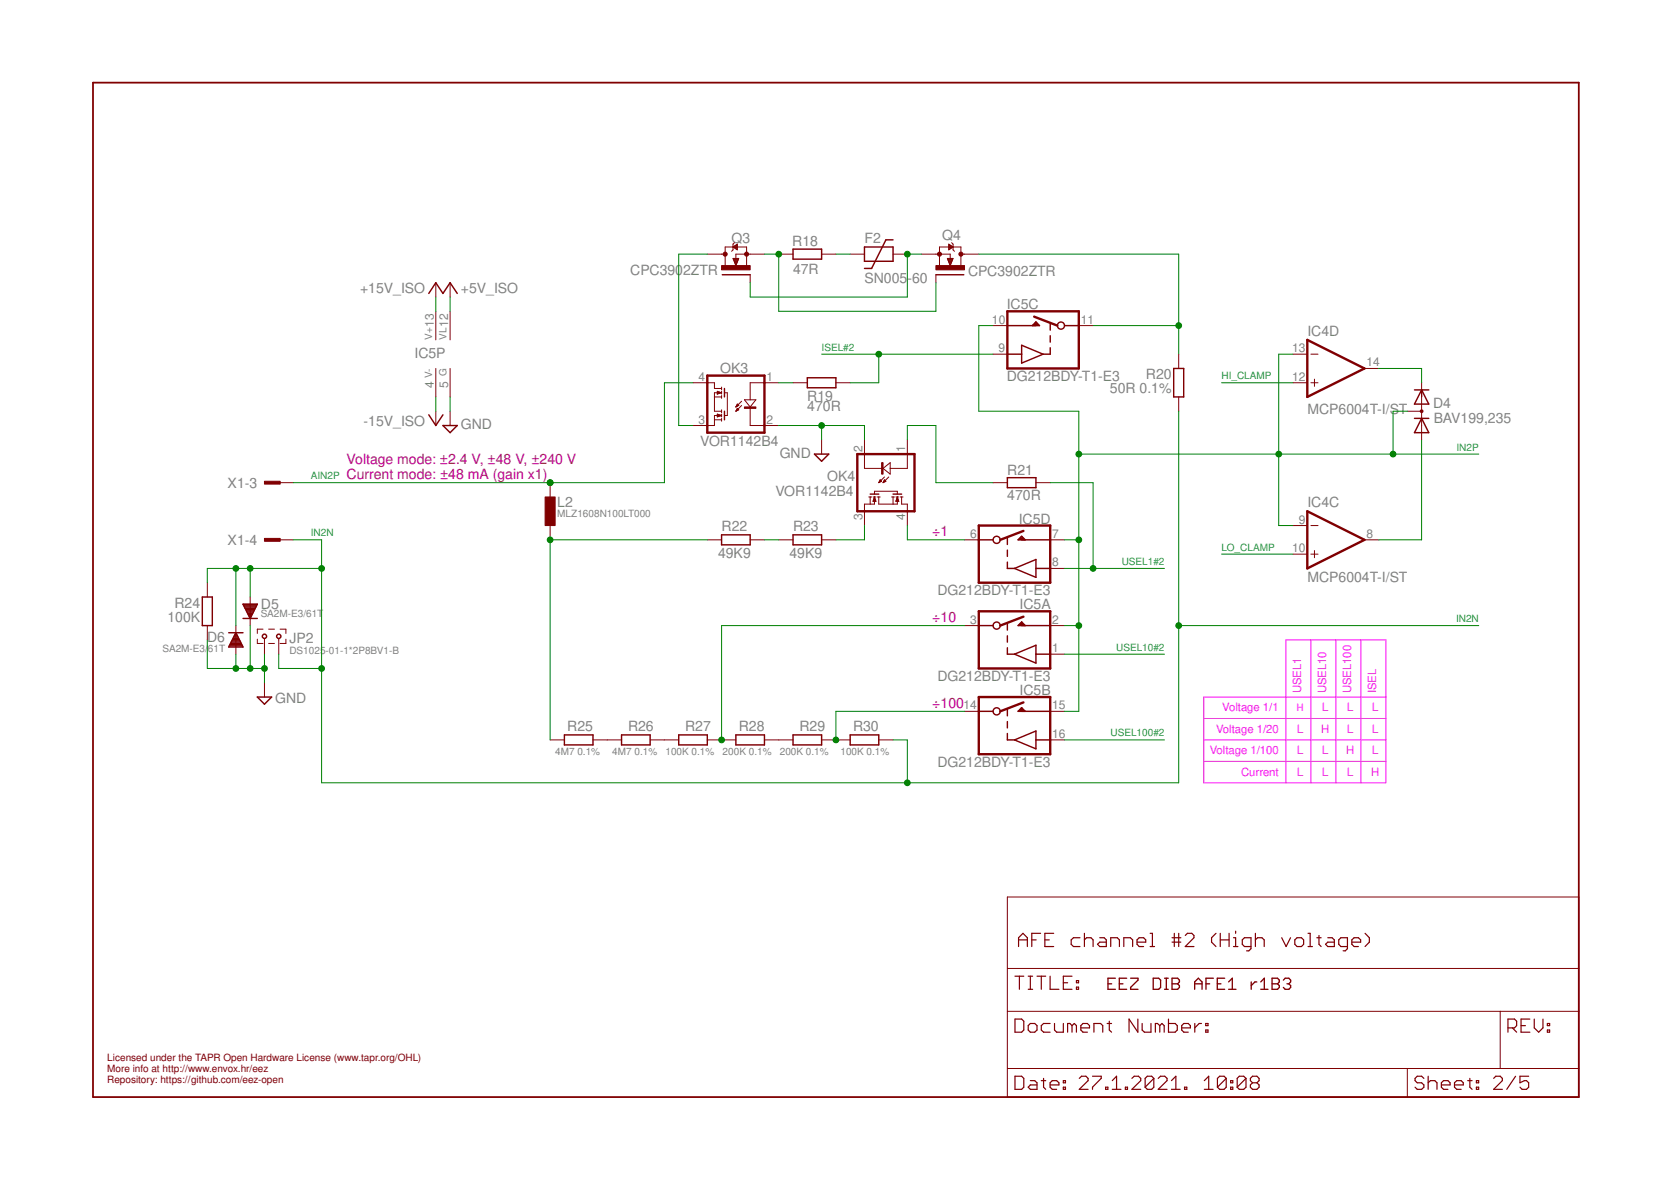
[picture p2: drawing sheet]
<svg xmlns="http://www.w3.org/2000/svg" width="297mm" height="210mm" viewBox="0 0 297 210" stroke-linecap="round" stroke-linejoin="round" font-family="sans-serif">
<g fill="none" stroke="#800000" stroke-width=".21">
<path d="M180.4 173.5h1.6M181.1 168.2v-1.5l.7-.8 .8 .8v1.5M181.1 167h1.5M181.2 173.5v2.3M182.8 173.5h.8M182.8 175.8h.8M183.2 173.5v2.3M183.4 167h.8M184.3 173.5h1.6M185 165.9h-1.6v2.3M185.1 173.5v2.3M185.7 167h.8"/>
<path d="M186.7 173.5v2.3h1.5M187.3 165.9h-1.6v2.3h1.6M189 174.7h.8M190.6 173.5h-1.6v2.3h1.6M191.3 175.5h.4v.3h-.4zM191.3 174.3h.4v.4h-.4zM192 166.7h-1.2l-.4 .3v.8l.4 .4h1.2M192.8 167l.3-.3h.8l.4 .3v1.2M192.8 165.9v2.3M195.5 166.7h.8l.4 .3v1.2h-1.2l-.4-.4 .4-.4h1.2M197.4 168.2v-1.5h1.2l.4 .3v1.2M199.8 168.2v-1.5h1.1l.4 .3v1.2"/>
<path d="M202.1 167.4h1.6v-.4l-.4-.3h-.8l-.4 .3v.8l.4 .4h.8M204.4 165.9h.5v2.3M204.4 168.2h.8M208.3 166.7h1.6M208.3 167.4h1.6M208.7 165.9v2.3M209.5 165.9v2.3M210.7 166.3l.4-.4h.8l.3 .4v.4l-1.5 1.5h1.5M216.2 165.9l-.8 .8v.7l.8 .8M216.9 167h1.6M216.9 165.9v2.3M218.5 165.9v2.3"/>
<path d="M219.3 168.2h.7M219.3 166.7h.3v1.5M219.6 165.5v.4M222.4 168.2h-1.2l-.4-.4v-.8l.4-.3h1.2v1.9l-.4 .4h-.4M223.2 167l.3-.3h.8l.4 .3v1.2M223.2 165.9v2.3M227.8 166.7l.8 1.5 .8-1.5M230.2 167l.4-.3h.8l.3 .3v.8l-.3 .4h-.8l-.4-.4zM232.5 165.9h.4v2.3M232.5 168.2h.8M234.1 166.7h.7M234.5 166.3v1.5l.3 .4"/>
<path d="M236 166.7h.8l.4 .3v1.2h-1.2l-.4-.4 .4-.4h1.2M239.5 168.2h-1.1l-.4-.4v-.8l.4-.3h1.1v1.9l-.4 .4h-.3M240.3 167.4h1.6v-.4l-.4-.3h-.8l-.4 .3v.8l.4 .4h.8M242.7 165.9l.7 .8v.7l-.7 .8M180.4 181.1h1.2l.4 .4v1.6l-.4 .4h-1.2zM180.4 191.3h1.2l.4 .4v1.5l-.4 .4h-1.2zM182.8 182.3l.4-.4h.7l.4 .4v.8l-.4 .4h-.7l-.4-.4zM183.2 192.1h.7l.4 .3v1.2h-1.1l-.4-.4 .4-.4h1.1M185.1 192.1h.8M185.5 191.7v1.5l.4 .4M186.7 192.8h1.5v-.4l-.4-.3h-.8l-.3 .3v.8l.3 .4h.8M186.7 181.9h-1.2l-.4 .4v.8l.4 .4h1.2"/>
<path d="M187.5 181.9v1.2l.3 .4h1.2v-1.6M189 193.2h.4v.4h-.4zM189 192.1h.4v.3h-.4zM190.6 182.3l-.4-.4h-.4v1.6M190.6 182.3l.4-.4 .3 .4v1.2M190.6 182.3v1.2M191.9 191.7l.4-.4h.7l.4 .4v.4l-1.5 1.5h1.5M192.1 182.7h1.6v-.4l-.4-.4h-.8l-.4 .4v.8l.4 .4h.8M194.2 191.3h1.5v.4l-1.5 1.5v.4M194.5 183.5v-1.6h1.1l.4 .4v1.2M196.5 193.2h.4v.4h-.4zM196.8 181.9h.8"/>
<path d="M197.2 181.5v1.6l.4 .4M197.7 193.6h1.6M197.7 192.1l.8-.8v2.3M200 193.2h.4v.4h-.4zM201.2 191.7l.4-.4h.8l.4 .4v.4l-1.6 1.5h1.6M202.3 181.1v2.4l-1.6-2.4v2.4M203 181.9v1.2l.4 .4h1.2v-1.6M205.1 191.7v1.5l-.4 .4h-.8l-.3-.4M205.1 191.7l-.4-.4h-.8l-.3 .4v1.5M205.1 191.7l-1.5 1.5M205.9 191.7l.4-.4h.8l.4 .4v.4l-1.6 1.5h1.6M206.2 182.3l-.4-.4h-.4v1.6"/>
<path d="M206.2 182.3v1.2M206.2 182.3l.3-.4 .4 .4v1.2M207.7 181.1v2.4h1.2l.4-.4v-.8l-.4-.4h-1.2M208.2 193.6h1.6M208.2 192.1l.8-.8v2.3M210.1 182.7h1.5v-.4l-.4-.4h-.8l-.3 .4v.8l.3 .4h.8M210.6 193.2h.4v.4h-.4zM212.4 181.9v1.6M213.6 181.9h-.4l-.8 .8M214.1 193.6h1.5M214.1 192.1l.8-.8v2.3M214.3 183.1h.4v.4h-.4z"/>
<path d="M214.3 181.9h.4v.4h-.4zM218 191.7v1.5l-.4 .4h-.8l-.4-.4M218 191.7l-.4-.4h-.8l-.4 .4v1.5M218 191.7l-1.6 1.5M218.8 193.2h.3v.4h-.3zM218.8 192.1h.3v.3h-.3zM221.5 191.7v1.5l-.4 .4h-.8l-.4-.4M221.5 191.7l-.4-.4h-.8l-.4 .4v1.5M221.5 191.7l-1.6 1.5M222.7 192.4l-.4 .4v.4l.4 .4h.7l.4-.4v-.4l-.4-.4M222.7 192.4l-.4-.3v-.4l.4-.4h.7l.4 .4v.4l-.4 .3M222.7 192.4h.7"/>
<path d="M253.1 191.7l-.4-.4h-.8l-.4 .4v.4l.4 .3h.8l.4 .4v.4l-.4 .4h-.8l-.4-.4M253.9 192.4l.4-.3h.8l.3 .3v1.2M253.9 191.3v2.3M256.2 192.8h1.6v-.4l-.4-.3h-.8l-.4 .3v.8l.4 .4h.8M258.6 192.8h1.5v-.4l-.4-.3h-.7l-.4 .3v.8l.4 .4h.7M260.9 192.1h.8M261.3 191.7v1.5l.4 .4M262.4 193.2h.4v.4h-.4zM262.4 192.1h.4v.3h-.4zM265.5 191.7l.4-.4h.8l.4 .4v.4l-1.6 1.5h1.6M268.1 182.7h1.1l.4-.4v-.8l-.4-.4h-1.1v2.4M268.8 182.7l.8 .8"/>
<path d="M269.4 191.3l-1.6 2.3M270.4 182.3h.8M271.7 191.3h-1.5v1.1l.8-.3h.4l.3 .3v.8l-.3 .4h-.8l-.4-.4M271.9 181.1h-1.5v2.4h1.5M272.7 181.1v1.6l.8 .8 .8-.8v-1.6M275.1 183.1h.4v.4h-.4zM275.1 181.9h.4v.4h-.4z"/>
</g>
<g fill="none" stroke="#800000" stroke-width=".25">
<path d="M76.2 52.2l1.3-2 1.2 2 1.3-2 1.3 2M128.4 48.8h4.9M141 44.3h5v1.8h-5zM153.7 43.9h5v2.5h-5zM158.7 42.6h-1.2l-2.6 5.1h-1.2M166.4 48.8h4.9M183.7 57.7h.9M183.9 57.4h.5M184.1 57.2h.1M184.1 57.2l.7 .7h-5.7M184.1 57.2l-.6 .7M186.7 57.6v1.1"/>
<path d="M186.7 59.7v1.1M189.2 57.9h2.6M76.2 73.7l1.3 1.9 1.2-1.9M78.7 75.6h2.6l-1.3 1.3zM128.8 69v1.5M128.8 73.1v1.5M143.5 67.1h5.1v1.8h-5.1zM179.1 62.9h2.5M181.6 61.4l3.8 1.5-3.8 1.6zM186.7 61.8v1.1h-1.3M208.6 65.5h1.8v5h-1.8zM251.4 69.3h2.6"/>
<path d="M251.4 74.4h2.6M252.7 69.3l1.3 2.5h-2.6zM252.7 74.4l1.3 2.5h-2.6zM128.3 95.1h5v1.7h-5zM141 95.1h5v1.7h-5zM144.8 80.7h2.5l-1.3 1.3zM154.7 87.8h1.5M158.7 87.8h1.6M174 95.9h2.5M179.1 84.9h5v1.8h-5zM179.1 95.6v1.2M179.1 97.8v1.1"/>
<path d="M179.1 99.9v1.1h1.2M181 95.9h1.2M181.3 95.7h.6M181.5 95.4h.2M182.2 95.9l-.6-.6-.6 .6h5.7M36 106.1h1.7v5.1h-1.7zM40.7 112.5h2.5M40.8 114.8h2.3M40.9 114.6h2.1M41 114.3h1.9M41.1 114.1h1.7M41.2 113.9h1.5"/>
<path d="M41.3 113.7h1.2M41.4 113.5h1M41.6 113.2h.7M41.7 113h.5M41.8 112.8h.3M41.9 112.6h.1M41.9 112.5l1.3 2.5h-2.5zM43.2 109.9h2.5M43.2 107.4h2.5l-1.2 2.5zM43.2 107.4h2.5M43.3 107.7h2.3M43.5 107.9h2"/>
<path d="M43.6 108.1h1.8M43.7 108.3h1.6M43.8 108.6h1.3M43.9 108.8h1.1M44 109h.9M44.1 109.2h.7M44.2 109.5h.5M44.3 109.7h.3M174 111.2h2.5M179.1 110.9v1.1M179.1 113v1.1M179.1 115.1v1.2h1.2"/>
<path d="M180.3 101l3.8-1.6v3.2zM180.3 116.3l3.8-1.6v3.2zM181.2 111h.9M181.4 110.8h.4M181.6 110.6l-.6 .6h5.7M181.6 110.6l.6 .6M181.6 110.6h.1M184.1 101h2.6M184.1 116.3h2.6M45.7 123.9h2.6l-1.3 1.3zM100.3 130.6h5.1v1.8h-5.1zM110.5 130.6h5.1v1.8h-5.1z"/>
<path d="M120.6 130.6h5.1v1.8h-5.1zM130.8 130.6h5.1v1.8h-5.1zM141 130.6h5v1.8h-5zM151.1 130.6h5.1v1.8h-5.1zM174 126.4h2.5M179.1 126.1v1.1M179.1 128.2v1.2M179.1 130.4v1.1h1.2M180.3 131.5l3.8-1.6v3.2zM181.1 126.3h1M181.3 126.1h.6M181.5 125.9h.2"/>
<path d="M182.2 126.4l-.6-.6-.6 .6h5.7M184.1 131.5h2.6"/>
<circle cx="188.6" cy="57.9" r=".64"/>
<circle cx="177.2" cy="95.9" r=".64"/>
<circle cx="47" cy="113.1" r=".38"/>
<circle cx="49.6" cy="113.1" r=".38"/>
<circle cx="177.2" cy="111.2" r=".64"/>
<circle cx="177.2" cy="126.4" r=".64"/>
</g>
<g fill="none" stroke="#800000" stroke-width=".18">
<path d="M77.5 50.2v2.6M77.5 55.3v5.1M80 50.2v2.6M80 55.3v5.1M125.7 45.2h3.2M128.9 47.2v-3.3h3.8v3.3M130.3 45.9h1l-.5 1.3zM130.3 43.9l.8-.5v1zM130.3 46h1M130.4 43.9h.7M130.4 46.1h.8M130.4 44h.7"/>
<path d="M130.5 46.3h.7M130.5 46.4h.6M130.5 46.5h.6M130.5 43.7h.6M130.6 43.1l-.3 .3v1l-.3 .3M130.6 46.6h.4M130.6 44.1h.5M130.6 46.8h.4M130.7 46.9h.2M130.7 47h.2M130.7 43.6h.4M130.8 47.1h.1"/>
<path d="M130.8 44.2h.3M130.9 43.5h.2M131 44.3h.1M133.3 48.8v1.4M135.9 45.2h-5.1v.9M138.4 45.2h2.6M146 45.2h2.6M151.1 45.2h2.6M158.7 45.2h2.6M163.8 45.2h5.1v.9M166.4 48.8v1.4M168.4 45.9h1l-.5 1.3z"/>
<path d="M168.4 46h1M168.5 46.1h.8M168.5 46.3h.8M168.6 46.4h.6M168.6 46.5h.6M168.7 43.4l.7 .5-.7 .5zM168.7 44.3h.1M168.7 44.2h.2M168.7 44.1h.4M168.7 44h.6M168.7 43.9h.7M168.7 43.7h.5"/>
<path d="M168.7 43.6h.3M168.7 43.5h.1M168.7 46.6h.4M168.7 46.8h.4M168.8 46.9h.2M168.8 47h.2M168.9 47.1h.1M169.2 43.1l.2 .3v1l.3 .3M170.8 45.2h3.2M170.8 47.2v-3.3h-3.8v3.3M176.5 57.9h2.6M191.8 57.9h2.5"/>
<path d="M77.5 65.5v5M77.5 73.1v2.5M80 65.5v5M80 73.1v2.5M123.2 68h3.8v1h1.3M127 70.5h1.3M127 74.6h1.3M127.5 69.6l.8 .2M127.5 69.6v.4M127.5 73.6l.8 .3-.8 .2zM127.5 70h.1M127.5 69.9h.4"/>
<path d="M127.5 69.8h.7M127.5 69.7h.4M127.5 69.6h.1M127.5 74h.3M127.5 73.9h.7M127.5 73.8h.5M127.5 73.7h.1M128.3 69.8h-1.3v3.3h1.3M128.3 68.8v.5M128.3 69.6v.4M128.3 70.3v.5M128.3 72.8v.5"/>
<path d="M128.3 73.6v.5M128.3 74.4v.5M128.3 73.9h-1.3v1.7h-3.8M128.3 69.8l-.8 .2M128.8 69.8h.5v4.1h-.5M130.8 72.3h.1M130.8 73h.1M130.9 72.2h.2M130.9 72.9h.2M130.9 72.1h.4M131 72.8h.3M131 72h.2"/>
<path d="M131 72.7h.2M131.1 72.6l.2 .2-.5 .3zM131.1 71.8h.1M131.3 72.1l-.2-.3-.3 .5M131.3 72.1l-.5 .2M131.8 72.1l-1 1M131.8 71.3l-1 1M132.3 71.1h2.1l-1.1 1.2zM133.3 72.3v3.3h5.1M138.4 68h-5.1v3.1M141 68h2.5M146 78.2v2.5"/>
<path d="M148.6 68h2.5M153.7 78.2v5h3.3M161.3 78.2v5h-3.1M176.5 62.9h2.6M209.5 62.9v2.6M209.5 70.5v2.6M229.8 68h2.6M229.8 62.9h2.6M233 68h1.3M233 62.9h1.3M233.7 67.4v1.3M242.5 65.5h2.6"/>
<path d="M250.2 73.1h2.5M252.7 68v10.2M49.6 95.9h2.5M49.6 85.8h2.5M97.8 85.8v2.5M97.8 93.4v2.5M125.7 95.9h2.6M133.3 95.9h2.6M138.4 95.9h2.6M146 95.9h2.6M154.4 88.3h.5M154.7 88.3v1.3"/>
<path d="M155.2 88.3h.5M155.2 89h.5M155.3 88.9h.3M155.3 88.7h.3M155.4 88.6h.1M155.4 88.5h.1M155.4 88.4h.1M155.4 87.8v-.5h4.1v.5M155.4 88.3v1.3h-1.7v3.8M155.4 88.3l.3 .8h-.5zM156 88.3h.5M156.2 88.3v1.3h3.3v-1.3"/>
<path d="M156.3 85.7h.1M156.3 85.6h.3M156.4 85.5h.3M156.4 85.3h.1M156.5 85.3l.2 .2-.5 .3zM157 83.2l1.2-1v2.1zM157 85.7h.1M157.1 85.6h.3M157.1 85.5h.3M157.2 85.3h.1M157.2 84.8l-1 1M157.2 85.3l.3 .2-.5 .3z"/>
<path d="M158 84.8l-1 1M158.5 88.3h.5M158.7 88.3v1.3M159.3 88.3h.5M159.3 89h.4M159.3 88.9h.4M159.4 88.7h.2M159.4 88.6h.2M159.4 88.5h.2M159.5 88.4h.1M159.5 88.3l.3 .8h-.5zM160 88.3h.5"/>
<path d="M160.3 88.3v1.3h1v3.8M171.4 95.9h2.6M176.5 85.8h2.6M184.1 85.8h2.6M186.7 95.9h2.5M229.8 98.5h2.6M229.8 93.4h2.6M233 98.5h1.3M233 93.4h1.3M233.7 97.9v1.2M242.5 95.9h2.6M36.9 103.6v2.5"/>
<path d="M36.9 111.2v2.5M41.9 111.2v5.1M44.5 106.1v5.1M45.7 113.6v.8h1.1M46.8 111.8h-1.1v.8M47 113.5v2.8M47.8 111.8h1M47.8 114.4h1M49.6 113.5v2.8M49.8 111.8h1v.8M50.8 113.6v.8h-1M171.4 111.2h2.6"/>
<path d="M186.7 101h2.5M186.7 111.2h2.5M186.7 116.3h2.5M47 121.3v2.6M97.8 131.5h2.5M105.4 131.5h5.1M115.6 131.5h5M125.7 131.5h5.1M135.9 131.5h5.1M146 131.5h5.1M156.2 131.5h2.5M171.4 126.4h2.6"/>
<path d="M186.7 131.5h2.5M186.7 126.4h2.5M179.1 159.4h101.5v35.6h-101.5zM179.1 179.7h101.5M179.1 172.1h101.5M266.7 179.7v10.2M179.1 189.9h101.5M250.2 189.9v5.1"/>
</g>
<g fill="none" stroke="#800000" stroke-width=".42">
<path d="M179.1 55.3h12.7v10.2h-12.7zM183.8 56.3l4.2 1.6M125.7 66.8h10.2v10.1h-10.2zM232.4 60.4l10.1 5.1-10.1 5zM152.4 80.7h10.2v10.2h-10.2zM174 93.4h12.7v10.2h-12.7zM181.9 94.4l-4.1 1.5M232.4 90.9l10.1 5-10.1 5.1zM174 108.6h12.7v10.2h-12.7zM181.9 109.6l-4.1 1.6M174 123.9h12.7v10.1h-12.7zM181.9 124.8l-4.1 1.6"/>
<circle cx="252.7" cy="73.1" r=".13"/>
</g>
<g fill="#800000" stroke="#800000" stroke-width=".18">
<path d="M156.7 82.2h.3v2.1h-.3z"/>
<path d="M132.3 72.3h2.1v.3h-2.1z"/>
<path d="M166.4 47.2h5v.8h-5z"/>
<path d="M128.3 47.2h5v.8h-5z"/>
<path d="M47 85.5h2.8v.5h-2.8z"/>
<path d="M47 95.7h2.8v.5h-2.8z"/>
<path d="M96.9 88.3h1.8v5.1h-1.8z"/>
</g>
<g fill="#800000" stroke="#800000" stroke-width=".18">
<circle cx="170.8" cy="45.2" r=".36"/>
<circle cx="167" cy="45.2" r=".36"/>
<circle cx="128.9" cy="45.2" r=".36"/>
<circle cx="132.7" cy="45.2" r=".36"/>
</g>
<path d="M16.5 14.7h264.1v180.3h-264.1z" fill="none" stroke="#800000" stroke-width=".32"/>
<g fill="none" stroke="#800000" stroke-width=".23">
<path d="M197 174.9h.6M198.3 173.9h-1.3v1.9h1.3M199 174.9h.6M200.3 173.9h-1.3v1.9h1.3M201 173.9h1.3v.3l-1.3 1.3v.3h1.3M205 173.9h1l.3 .3v1.3l-.3 .3h-1zM207 173.9h.7M207 175.8h.7M207.3 173.9v1.9M208.3 173.9h1l.4 .3v.3l-.4 .4 .4 .3v.3l-.4 .3h-1zM208.3 174.9h1M212.4 174.9h1.3"/>
<path d="M212.4 175.8v-1.3l.6-.6 .7 .6v1.3M214.4 174.9h.6M215.7 173.9h-1.3v1.9M216.4 174.9h.6M217.7 173.9h-1.3v1.9h1.3M218.4 175.8h1.3M218.4 174.5l.7-.6v1.9M222.4 174.5v1.3M223.4 174.5h-.3l-.7 .7M224.1 175.8h1.3M224.1 174.5l.6-.6v1.9M226.1 173.9h1l.3 .3v.3l-.3 .4 .3 .3v.3l-.3 .3h-1z"/>
<path d="M226.1 174.9h1M228.1 174.2l.4-.3h.6l.3 .3v.3l-.3 .4M228.8 174.9h.3M229.1 174.9l.3 .3v.3l-.3 .3h-.6l-.4-.3"/>
</g>
<g fill="none" stroke="#008000" stroke-width=".18">
<path d="M77.5 52.8v2.5M80 52.8v2.5M125.7 45.2h-5.1v30.4h2.6M135.9 45.2h2.5v10.1h28v-5.1M148.6 45.2h2.5M163.8 45.2h-2.5v7.6h-28v-2.6M174 45.2h35.5v17.7M176.5 57.9h-2.5v15.2h17.8v53.3h-2.6M194.3 57.9h15.2M77.5 70.5v2.6M80 70.5v2.6M123.2 68h-5.1v17.8h-66"/>
<path d="M138.4 75.6h15.3v2.6M138.4 68h2.6M146 75.6v2.6M146 62.9h30.5M156.2 62.9v5.1h-5.1M161.3 78.2v-2.6h5.1v10.2h10.1M209.5 73.1v66h-152.3v-43.2h-5.1M217.1 68h12.7M229.8 62.9h-2.5v30.5h2.5M245.1 65.5h7.6v2.5M250.2 73.1h-2.6v7.6M252.7 78.2v17.7h-7.6"/>
<path d="M125.7 95.9h-27.9v35.6M135.9 95.9h2.5M153.7 93.4v2.5h-5.1M161.3 93.4v2.5h10.1M186.7 85.8h7.6v15.2M189.2 95.9h2.6M191.8 80.7h71.1M217.1 98.5h12.7M36.9 113.7v5.1h10.1M41.9 101v10.2M41.9 116.3v2.5M44.5 101v5.1"/>
<path d="M44.5 111.2v7.6M47 116.3v5M49.6 116.3v2.5h7.6M57.2 101h-20.3v2.6M171.4 111.2h-43.1v20.3M189.2 111.2h2.6M189.2 101h17.8M189.2 116.3h17.8M209.5 111.2h53.4M158.7 131.5h2.6v7.6M171.4 126.4h-22.8v5.1M189.2 131.5h17.8"/>
</g>
<g fill="#008000" stroke="#008000" stroke-width=".18">
<circle cx="44.5" cy="118.8" r=".51"/>
<circle cx="47" cy="118.8" r=".51"/>
<circle cx="41.9" cy="118.8" r=".51"/>
<circle cx="146" cy="75.6" r=".51"/>
<circle cx="209.5" cy="57.9" r=".51"/>
<circle cx="148.6" cy="131.5" r=".51"/>
<circle cx="128.3" cy="131.5" r=".51"/>
<circle cx="161.3" cy="45.2" r=".51"/>
<circle cx="138.4" cy="45.2" r=".51"/>
<circle cx="156.2" cy="62.9" r=".51"/>
<circle cx="194.3" cy="101" r=".51"/>
<circle cx="97.8" cy="85.8" r=".51"/>
<circle cx="209.5" cy="111.2" r=".51"/>
<circle cx="57.2" cy="118.8" r=".51"/>
<circle cx="57.2" cy="101" r=".51"/>
<circle cx="44.5" cy="101" r=".51"/>
<circle cx="41.9" cy="101" r=".51"/>
<circle cx="161.3" cy="139.1" r=".51"/>
<circle cx="227.3" cy="80.7" r=".51"/>
<circle cx="247.6" cy="80.7" r=".51"/>
<circle cx="191.8" cy="111.2" r=".51"/>
<circle cx="191.8" cy="95.9" r=".51"/>
<circle cx="191.8" cy="80.7" r=".51"/>
<circle cx="97.8" cy="95.9" r=".51"/>
</g>
<path d="M233 113.7v25.4M237.5 113.7v25.4M241.9 113.7v25.4M214 127.7h32.4M214 131.5h32.4M214 135.3h32.4M246.4 123.9h-32.4v15.2h32.4v-25.4h-17.8v25.4" fill="none" stroke="#f0f" stroke-width=".18"/>
<g font-size="2.5" fill="#808080">
<text x="130" y="43.1">Q3</text>
<text x="140.8" y="43.7">R18</text>
<text x="153.7" y="43.3">F2</text>
<text x="167.5" y="42.6">Q4</text>
<text x="64" y="52.1">+15V_ISO</text>
<text x="81.9" y="52.1">+5V_ISO</text>
<text x="112" y="48.8">CPC3902ZTR</text>
<text x="141" y="48.7">47R</text>
<text x="153.7" y="50.2">SN005</text>
<text x="161.3" y="50.2">-60</text>
<text x="172.1" y="49">CPC3902ZTR</text>
<text x="179" y="55">IC5C</text>
<text x="232.4" y="59.6">IC4D</text>
<text x="73.7" y="63.6">IC5P</text>
<text x="128" y="66.2">OK3</text>
<text x="143.5" y="71.2">R19</text>
<text x="179" y="67.7">DG212BDY-T1-E3</text>
<text x="197.3" y="69.9">50R 0.1%</text>
<text x="203.7" y="67.4">R20</text>
<text x="64.6" y="75.6">-15V_ISO</text>
<text x="81.9" y="76.3">GND</text>
<text x="143.5" y="73.1">470R</text>
<text x="232.4" y="73.6">MCP6004T-I/ST</text>
<text x="254.7" y="72.4">D4</text>
<text x="254.9" y="75.2">BAV199,235</text>
<text x="124.5" y="79.3">VOR1142B4</text>
<text x="138.6" y="81.4">GND</text>
<text x="40.5" y="86.7">X1-3</text>
<text x="137.8" y="88.2">VOR1142B4</text>
<text x="147" y="85.5">OK4</text>
<text x="179.1" y="88.8">470R</text>
<text x="179.1" y="84.4">R21</text>
<text x="99.1" y="90.1">L2</text>
<text x="128.3" y="94.5">R22</text>
<text x="141" y="94.5">R23</text>
<text x="181.1" y="93.1">IC5D</text>
<text x="232.4" y="90.1">IC4C</text>
<text x="40.5" y="96.8">X1-4</text>
<text x="127.6" y="99.3">49K9</text>
<text x="140.3" y="99.3">49K9</text>
<text x="166.6" y="105.8">DG212BDY-T1-E3</text>
<text x="232.4" y="103.4">MCP6004T-I/ST</text>
<text x="29.8" y="110.6">100K</text>
<text x="31" y="108">R24</text>
<text x="46.4" y="108.2">D5</text>
<text x="181.2" y="108.3">IC5A</text>
<text x="36.8" y="114.1">D6</text>
<text x="51.5" y="114.2">JP2</text>
<text x="48.9" y="125">GND</text>
<text x="166.6" y="121">DG212BDY-T1-E3</text>
<text x="181.2" y="123.6">IC5B</text>
<text x="100.8" y="130">R25</text>
<text x="111.6" y="130">R26</text>
<text x="121.8" y="130">R27</text>
<text x="131.3" y="130">R28</text>
<text x="142.1" y="130">R29</text>
<text x="151.6" y="130">R30</text>
<text x="166.6" y="136.3">DG212BDY-T1-E3</text>
</g>
<g font-size="2.5" fill="#800080">
<text x="61.6" y="82.5">Voltage mode: ±2.4 V, ±48 V, ±240 V</text>
<text x="61.6" y="85.2">Current mode: ±48 mA (gain x1)</text>
<text x="165.7" y="95.3">÷1</text>
<text x="165.7" y="110.6">÷10</text>
<text x="165.7" y="125.8">÷100</text>
</g>
<g font-size="2.1" fill="#808080">
<text x="77.1" y="58.1" transform="rotate(-90 77.1 58.1)">13</text>
<text x="79.7" y="58.1" transform="rotate(-90 79.7 58.1)">12</text>
<text x="176.3" y="57.5">10</text>
<text x="192.1" y="57.5">11</text>
<text x="177.5" y="62.6">9</text>
<text x="229.7" y="62.6">13</text>
<text x="242.9" y="65.1">14</text>
<text x="77.1" y="69" transform="rotate(-90 77.1 69)">4</text>
<text x="79.7" y="69" transform="rotate(-90 79.7 69)">5</text>
<text x="124.2" y="67.7">4</text>
<text x="136.2" y="67.7">1</text>
<text x="229.7" y="67.7">12</text>
<text x="124.2" y="75.3">3</text>
<text x="136.2" y="75.3">2</text>
<text x="153.3" y="80.4" transform="rotate(-90 153.3 80.4)">2</text>
<text x="160.9" y="80.4" transform="rotate(-90 160.9 80.4)">1</text>
<text x="153.3" y="92.4" transform="rotate(-90 153.3 92.4)">3</text>
<text x="160.9" y="92.4" transform="rotate(-90 160.9 92.4)">4</text>
<text x="172.4" y="95.6">6</text>
<text x="187" y="95.6">7</text>
<text x="230.9" y="93.1">9</text>
<text x="242.9" y="95.6">8</text>
<text x="187" y="100.7">8</text>
<text x="229.7" y="98.1">10</text>
<text x="172.4" y="110.8">3</text>
<text x="187" y="110.8">2</text>
<text x="187" y="115.9">1</text>
<text x="171.3" y="126.1">14</text>
<text x="187" y="126.1">15</text>
<text x="187" y="131.1">16</text>
</g>
<g font-size="2" fill="#f0f">
<text x="231.3" y="123.3" transform="rotate(-90 231.3 123.3)">USEL1</text>
<text x="235.7" y="123.3" transform="rotate(-90 235.7 123.3)">USEL10</text>
<text x="240.2" y="123.3" transform="rotate(-90 240.2 123.3)">USEL100</text>
<text x="244.6" y="123.3" transform="rotate(-90 244.6 123.3)">ISEL</text>
<text x="216.2" y="130.2">Voltage 1/20</text>
<text x="217.3" y="126.4">Voltage 1/1</text>
<text x="230.6" y="130.2">L</text>
<text x="234.8" y="130.2">H</text>
<text x="235" y="126.4">L</text>
<text x="239.5" y="126.4">L</text>
<text x="239.5" y="130.2">L</text>
<text x="243.9" y="126.4">L</text>
<text x="243.9" y="130.2">L</text>
<text x="215" y="134">Voltage 1/100</text>
<text x="220.6" y="137.9">Current</text>
<text x="230.6" y="134">L</text>
<text x="230.6" y="137.9">L</text>
<text x="235" y="134">L</text>
<text x="235" y="137.9">L</text>
<text x="239.3" y="134">H</text>
<text x="239.5" y="137.9">L</text>
<text x="243.7" y="137.9">H</text>
<text x="243.9" y="134">L</text>
</g>
<g font-size="1.8" fill="#808080">
<text x="76.8" y="60.4" transform="rotate(-90 76.8 60.4)">V+</text>
<text x="79.4" y="60.4" transform="rotate(-90 79.4 60.4)">VL</text>
<text x="76.8" y="67.2" transform="rotate(-90 76.8 67.2)">V-</text>
<text x="79.4" y="66.9" transform="rotate(-90 79.4 66.9)">G</text>
<text x="99.1" y="91.9">MLZ1608N100LT000</text>
<text x="46.4" y="109.7">SA2M-E3/61T</text>
<text x="28.9" y="115.9">SA2M-E3/</text>
<text x="37" y="115.9">61T</text>
<text x="51.5" y="116.3">DS1025-01-1*2P8BV1-B</text>
<text x="98.7" y="134.2">4M7</text>
<text x="102.6" y="134.2">0.1%</text>
<text x="108.8" y="134.2">4M7</text>
<text x="112.8" y="134.2">0.1%</text>
<text x="118.3" y="134.2">100K 0.1%</text>
<text x="128.5" y="134.2">200K 0.1%</text>
<text x="138.6" y="134.2">200K 0.1%</text>
<text x="149.4" y="134.2">100K 0.1%</text>
</g>
<g font-size="1.8" fill="#008080">
<text x="146" y="62.3">ISEL#2</text>
<text x="217.2" y="67.4">HI_CLAMP</text>
<text x="258.9" y="80.1">IN2P</text>
<text x="55.3" y="85.2">AIN2P</text>
<text x="55.3" y="95.3">IN2N</text>
<text x="199.4" y="100.4">USEL1#2</text>
<text x="217.2" y="97.9">LO_CLAMP</text>
<text x="258.8" y="110.6">IN2N</text>
<text x="198.4" y="115.6">USEL10#2</text>
<text x="197.4" y="130.9">USEL100#2</text>
</g>
<text font-size="1.8" fill="#f0f" x="230.5" y="126.4">H</text>
<g font-size="1.8" fill="#800000">
<text x="19.1" y="188.6">Licensed under the TAPR Open Hardware License (www.tapr.org/OHL)</text>
<text x="19.1" y="190.5">More info at http://www.envox.hr/eez</text>
<text x="19.1" y="192.4">Repository: https://github.com/eez-open</text>
</g>
</svg>
